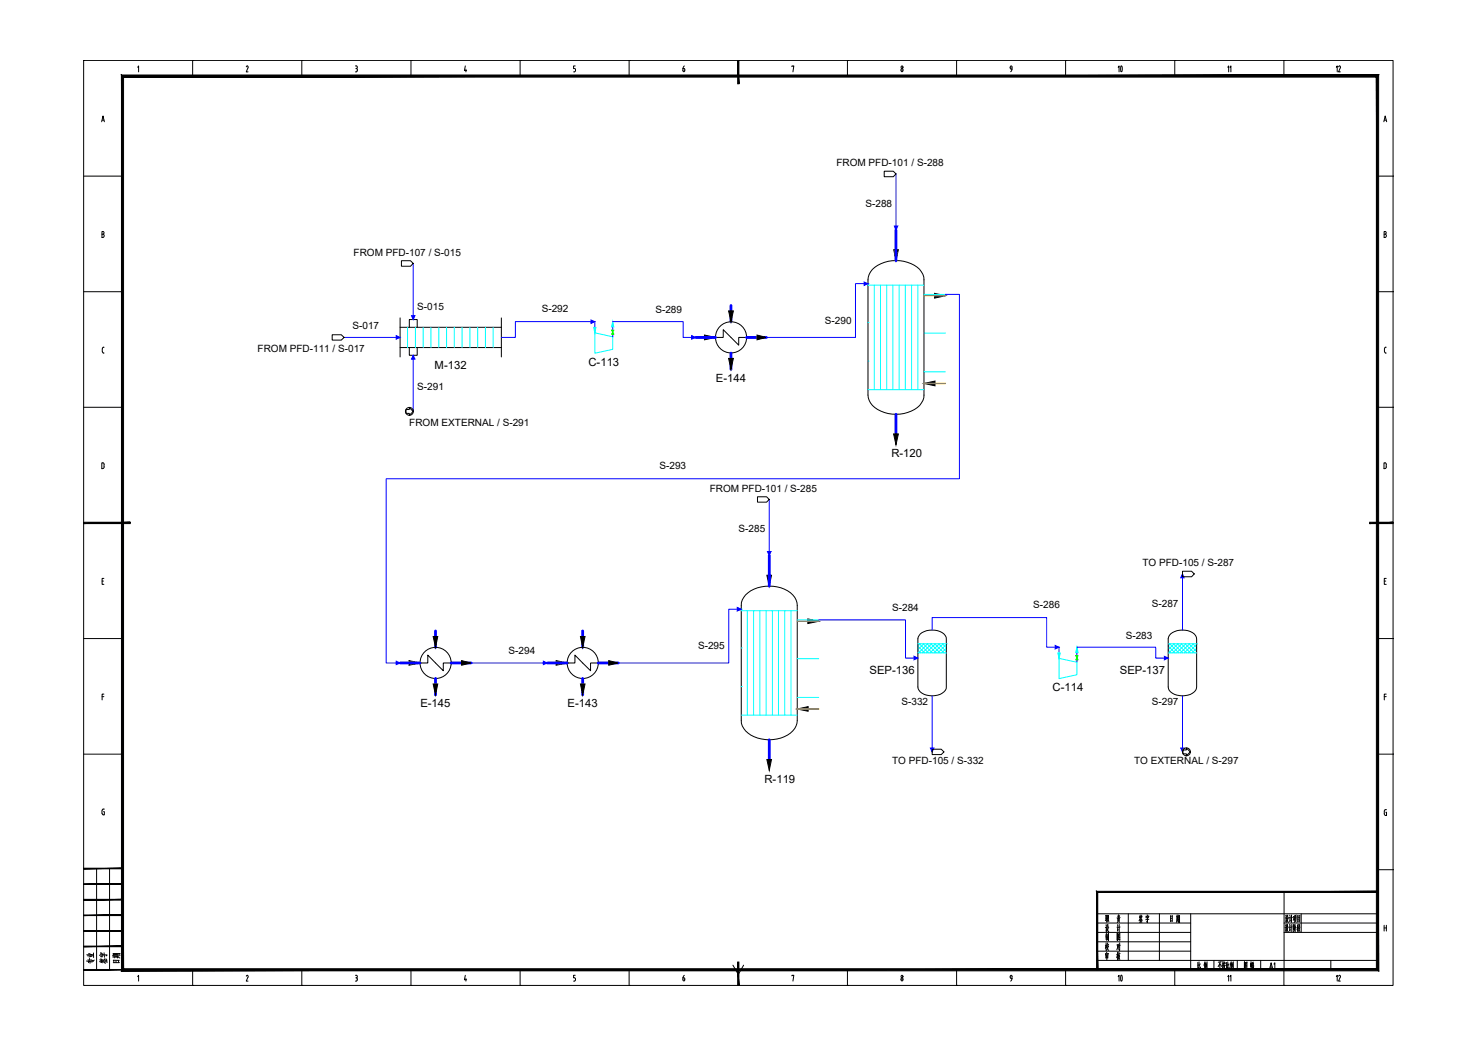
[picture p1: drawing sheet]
<svg xmlns="http://www.w3.org/2000/svg" width="420mm" height="297mm" viewBox="0 0 420 297" stroke-linecap="round" stroke-linejoin="round" font-family="sans-serif">
<g fill="none" stroke="#000" stroke-width=".28">
<path d="M23.8 17.2h372.2v262.9h-372.2zM39.1 19.1l.3-.4v1.7M54.8 17.2h.1M54.8 17.2v4.4M70 19l.4-.2 .1 .5M70.5 19.3l-.5 1.1h.5M85.8 17.2h.1M85.8 17.2v4.4M101 18.7h.3M101.2 19.5h.1M101.3 18.7l.3 .4-.3 .4 .2 .1v.6l-.2 .2M116.8 17.2h.1"/>
<path d="M116.8 17.2v4.4M132.3 18.7l-.3 1.4h.7M132.4 19.7v.7M147.9 17.2h.1M147.9 17.2v4.4M163.5 18.7h-.4v.8a.47 .47 0 0 1 .5 .3 .47 .47 0 0 1-.3 .6M178.8 17.2h.1M178.8 17.2v4.4M194.1 19.5h.3M194.4 19.5a.48 .48 0 0 1 .2 .5 .48 .48 0 0 1-.3 .3l-.2-.8M194.5 18.7l-.3 .8M209.9 17.2h.1"/>
<path d="M225.1 19v-.3h.6l-.3 1.7M240.9 17.2h.1M240.9 17.2v4.4M256.7 19.8v.3M256.7 19.8l-.1-.3a.42 .42 0 0 0-.5 .4 .42 .42 0 0 0 .5 .4l.1-.3M271.9 17.2h.1M271.9 17.2v4.4M287.4 19.7h.3M287.7 19.1l-.1 .8-.3 .5M287.7 19.1l-.1-.3a.43 .43 0 0 0-.4 .3 .43 .43 0 0 0 .3 .5M302.9 17.2h.1M302.9 17.2v4.4"/>
<path d="M334 17.2h.1M334 17.2v4.4M365 17.2h.1M365 17.2v4.4M28.9 34.6l.4-1.6 .4 1.6M29 34.1h.6M101 20.4h.3M163.1 20.4h.2M393.4 34.6l.4-1.6 .4 1.6M393.5 34.1h.6M23.8 50.1h11M391.6 50.1h4.4"/>
<path d="M396 50.1h.1M29 66.6l.6 .2v.4l-.3 .3M29.3 66.5l.2-.1v-.4l-.5-.2v1.7h.3M393.5 66.6l.6 .2v.4l-.3 .3M393.8 66.5l.2-.1v-.4l-.5-.2v1.7h.3M23.8 82.9h11M29.1 99.1v.8M29.1 99.9l.1 .4 .4 .1M29.6 98.7l-.4 .1-.1 .3M391.6 82.9h4.4M394.1 98.7l-.4 .1-.1 .3v1l.5 .3M396 82.9h.1"/>
<path d="M23.8 115.8h11M391.6 115.8h4.4M396 115.8h.1M29.2 131.6h-.3v1.6h.3M29.3 131.6l.3 .4M29.6 132.1v.6M29.6 132.7l-.3 .5M393.4 131.6l.7 .2v.9l-.2 .4-.5 .1zM396 148.6h.1M29 165.2h.4M29.5 164.4h-.5v1.7h.5M393.5 165.2h.4"/>
<path d="M394.1 164.4h-.6v1.7h.6M23.8 181.5h11M29 198h.5M29.5 197.3h-.5v1.7M391.6 181.5h4.4M393.5 198h.6M394.1 197.3h-.6v1.7M396 181.5h.1M23.8 214.4h11M391.6 214.4h4.4M396 214.4h.1M29 230.4v.8"/>
<path d="M29.4 230.7h.3v.9l-.5-.1-.2-.4M29.7 230h-.5l-.2 .4M393.8 230.2h.4M393.8 230.2l-.3 .4 .1 .9 .2 .3M393.9 230.9h.3v.9h-.4M27.5 246.9v28.8M31.1 246.9v28.8M311.9 259.7h79.7M320.7 259.7v13.3M329.6 259.7v13.3M338.5 259.7v16M365 253.5v26.6"/>
<path d="M369.9 259.7v5.3M391.6 247.2h4.4M396 247.2h.1M39.1 277.6l.3-.4v1.7M54.8 275.7v4.4M70 277.5l.3-.3 .2 .2-.5 1.5h.5M85.8 275.7v4.4M101 277.2h.3M101 278.9h.3M101.2 277.9h.1M101.3 277.2l.3 .4-.3 .3 .2 .2v.4M101.6 278.5l-.3 .3"/>
<path d="M116.8 275.7v4.4M132.3 277.2l-.3 1.3h.7M132.4 278.2v.7M147.9 275.7v4.4M163.1 278.9h.2M163.5 277.2h-.4v.7l.4 .1 .1 .5M163.6 278.5l-.3 .3M178.8 275.7v4.4M194.1 278.5l.3 .3 .3-.3M194.1 277.9v.6M194.1 277.9h.3M194.4 277.9l.3 .3-.1 .3"/>
<path d="M194.5 277.2l-.3 .8M208.4 274.3l1.5 2.7 1.5-2.7M225.1 277.4v-.2h.6l-.3 1.7M240.9 275.7v4.4M256.1 278.5l.3 .3 .3-.3M256.7 278.3v.2M256.7 278.3l-.3-.4-.3 .6M271.9 275.7v4.4M287.2 277.8l.3 .3M287.4 278.2h.3M287.7 277.6l-.1 .8-.3 .5M287.7 277.6l-.2-.4-.3 .6"/>
<path d="M302.9 275.7v4.4M311.9 273h79.7M311.9 262.4h26.6M311.9 265h26.6M311.9 267.7h26.6M311.9 270.4h26.6M324 261.6l.1 .3M324.1 260.1l-.2 .8M324.1 260.5l.1 .3M324.2 261.6l.1 .3M324.3 260.8l.5 .8M324.3 260.7l-.5 1"/>
<path d="M324.3 260.4l-.3 .1M324.4 261.3l-.4 .1M324.5 260.1l-.2 .6M324.5 261.5l-.1 .6M324.5 260.5l.1 .4M324.6 262.1l-.6 .1M324.7 260.4l-.3 .1M325.8 260.5l.8-.1-.1 .4M325.8 260.4v.5M325.9 260.9l.5-.2-.2 .4M326.1 260l.1 .4M326.2 261.1v1.1l-.2-.3"/>
<path d="M326.6 261.3l-.9 .1M332.8 260.3v1.7M333.1 261l-.3 .1M333.2 260.4l-.4 .1M333.2 261.7l-.4 .1M333.3 260.3l-.1 1.6M334 275.7v4.4M334.6 260.1v1.3M334.6 261.6l-.2 .6M334.8 261.6v.3M334.8 260.8h-.2M334.8 261.1h-.2"/>
<path d="M334.9 260l-.1 1.4M335 260.4l-.5 .1M335 261.4l-.6 .1M335.1 261.3l-.1 .9M335.1 260.3v1.1M335.3 260.8h-.2M335.3 261.2l-.2 .1M335.3 260.2v2l-.1-.2M335.3 260.3h-.2M340.5 273.5v1.7M340.8 274.3l-.3 .1M340.8 275l-.4 .4"/>
<path d="M340.9 273.4v1.8l.2 .2h.2v-.5M341.2 274l-.3 .6M342.5 273.8v1.7M342.5 273.4l-.2 1M342.6 274.4l.1 .3M342.7 273.8l-.2 .9M342.8 274.1l-.2 1.2M342.8 274.1l-.2 .1M342.9 273.7l-.3 .1M343 273.9v1M343.1 273.4v2.1l-.1-.3M345.1 273v2.7"/>
<path d="M346.8 273.9v1.5M346.9 273.4l-.6 1.4M346.9 274.1l.3 .6M347.2 273.4l-.9 .1M347.6 273.3v2.1l-.1-.2M347.7 274.3l-.3 .3M347.7 273.9l-.3 .1M347.8 273.7v.4M348 273.3l.1 .4M348 273.9l-.1 .9 .4 .6M348.1 274.5l-.4 1M348.3 273.8h-.5"/>
<path d="M348.3 273.7l-.1 .3M348.3 274.4l-.6 .1M348.7 273.5v1.7M348.9 274.2l-.2 .2M349 274.9l-.4 .5M349 273.4v1.8l.2 .2h.2v-.5M349.4 274l-.4 .6M349.9 273.8v1.7M350 273.4l-.3 1M350 274.4l.2 .3M350.2 273.7l-.2 .9M350.3 274.1l-.3 1.2"/>
<path d="M350.3 274.1l-.2 .1M350.3 273.7l-.3 .1M350.4 273.9v1M350.6 273.4v2l-.2-.2M351.7 273v2.7M353.8 275.4v-2v2M353.8 275.3h.6M354 274.1l.4 .5M354 274.9l.2 .3M354.1 274.6l.1 .2M354.1 273.7l-.2 .6M354.2 273.9l-.2 .1"/>
<path d="M354.3 273.8l-.5 1M354.5 273.4l-.1 2M354.5 273.5l-.7 .1M355.5 273.8v1M355.6 273.3v2.2M355.8 273.9v.9l-.1-.2M355.8 274h-.3M355.9 274.4v1.1M356 273.8v.6M356 273.9l.3-.1v.4M356.1 274.5v.9M356.3 274.9l-.3 .1"/>
<path d="M356.3 275.3l-.4 .1M356.3 274.2l-.3 .1M356.3 274.5l-.4 .1M356.3 273.5l-.4 .1M356.4 274.4l-.1 1M365 262.4h26.6M365 265h26.6M365.4 262.9l.2 .3M365.5 260.2l.1 .3M365.5 263.6h-.2M365.5 263.5v1M365.6 260.9h-.2"/>
<path d="M365.6 260.8v1M365.7 264.2l-.3 .5M365.7 264l.6 .8M365.7 261.5l-.2 .5M365.8 261.3l.5 .9M365.8 262.8l-.2 1M365.8 260.5l-.1 .6M365.8 260.1v.5M366 262.8v.6l.2 .2M366 262.9h-.2M366 260.1l.1 .8h.2M366 260.2l-.2 .1"/>
<path d="M366 263.8h-.3M366.1 263.7l-.5 1.2M366.1 261.1h-.3M366.2 261l-.6 1.2M366.4 263.6l.2-.1v1.1M366.6 262.8l.1 .4M366.6 260.1l.2 .4M366.7 260.8l-.2 .1M366.7 260.8v1.1M366.8 264.2l-.2 .5M366.8 261.5l-.2 .4M367.1 262.7v2.2"/>
<path d="M367.1 260.1v2.1M367.4 263.5l-.6 .1M367.4 260.8l-.6 .1M367.6 262.8v2M367.8 260.5v.9M367.8 262.8l-.1 1.4v-.2M367.8 262.9l-.2 .1M367.9 260.5l-.2 .1M368 263.6l-.3 1.3M368 260.6v1M368 261.3l-.4 .3M368.1 262.9l.4 .8"/>
<path d="M368.2 262.7l-.4 1M368.2 263.5v1.4M368.2 260.8l-.3 1.4M368.2 260.2v.5M368.2 261.7l.3 .4M368.5 260.6l-.5 .1M368.5 260.5l-.1 1.1M368.5 260.1l-.5 .2M368.8 262.9v1.8M368.9 260.2v1.9M369 263.6l-.2 .1M369 263.3l-.2 .1"/>
<path d="M369 264l-.3 .2M369 262.8l-.2 .3M369.2 264l.4 .7M369.2 263.8l.3-.1-.5 1.1M369.3 262.8l-.2 .9M369.4 262.8l.2 .8M369.4 261.2l-.5 .1M369.4 260.8l-.5 .1M369.4 262.9l-.1 .1M369.5 261.7l-.6 .2M369.5 260.3l-.6 .1M369.5 260.3v1.8"/>
<path d="M378.3 273v2.7M393.5 263v1.7M393.5 263.8h.6M394.1 263v1.7M54.8 280.1h.1M85.8 280.1h.1M116.8 280.1h.1M147.9 280.1h.1M178.8 280.1h.1M209.9 280.1h.1M240.9 280.1h.1M271.9 280.1h.1"/>
<path d="M302.9 280.1h.1M334 280.1h.1M365 280.1h.1"/>
<circle cx="256.4" cy="19.1" r=".32"/>
<circle cx="256.4" cy="277.6" r=".32"/>
</g>
<g fill="#000" stroke="#000" stroke-width=".28">
<path d="M209.7 17.2l.3 6.6v-6.6zM209.7 17.2l.3 6.6h-.3z"/>
<path d="M34.5 21.3l.6 254.1v-253.5zM34.5 21.3l.6 254.1-.6 .6zM35.1 275.4l-.6 .6 356.8-.6zM34.5 276l356.8-.6 .6 .6zM391.3 21.9v253.5l.6 .6zM391.3 21.9l.6-.6v254.7zM35.1 21.9h356.2l.6-.6zM34.5 21.3h357.4l-356.8 .6z"/>
<path d="M23.8 148.4v.4l13.2-.4zM23.8 148.8l13.2-.4v.4z"/>
<path d="M389.4 148.8h6.6v-.4zM389.4 148.4h6.6l-6.6 .4z"/>
<path d="M23.8 255.8h11v-.2zM23.8 255.6h11l-11 .2z"/>
<path d="M23.8 251.4h11v-.2zM23.8 251.2h11l-11 .2z"/>
<path d="M23.8 247h11v-.2zM23.8 246.8h11l-11 .2z"/>
<path d="M312.1 253.7h79.5v-.3zM311.7 253.4h79.9l-79.5 .3zM311.7 253.4l.4 22.3v-22zM311.7 253.4l.4 22.3h-.4z"/>
<path d="M23.8 275.7h11v-.1zM23.8 275.6h11l-11 .1z"/>
<path d="M23.8 269.1h11v-.2zM23.8 268.9h11l-11 .2z"/>
<path d="M23.8 264.7h11v-.2zM23.8 264.5h11l-11 .2z"/>
<path d="M23.8 260.3h11v-.2zM23.8 260.1h11l-11 .2z"/>
<path d="M209.7 273.5v6.6h.3zM209.7 273.5h.3v6.6z"/>
</g>
<g fill="none" stroke="#00f" stroke-width=".8">
<path d="M254.7 65.4v8.7M197.7 95.9h5.7M207.8 86.9v4.6M212.2 95.9h5.7M207.8 100.4v4.6M254.7 117.8v5.5M218.7 157.9v8.7M123.8 179.4v4.6M165.6 179.4v4.6M113.7 188.5h5.7M123.8 192.9v4.6M128.2 188.5h5.7"/>
<path d="M155.6 188.5h5.6M165.6 192.9v4.6M170.1 188.5h5.6M218.7 210.3v5.6"/>
</g>
<g fill="#000" stroke="#000" stroke-width=".28">
<path d="M254.1 71h1.3l-.7 3.1zM200.3 95.2l3.1 .7-3.1 .7zM207.1 88.4h1.4l-.7 3.1zM215.2 95.2l2.7 .7-2.7 .7zM265.7 83.4l3.1 .7-3.1 .6zM207.1 101.9h1.4l-.7 3.1zM262.7 109l3.1-.7v1.4zM254 123.3h1.4l-.7 3.1zM218 163.5h1.3l-.6 3.1zM229.6 175.9l3.1 .7-3.1 .6zM116.3 187.8l3.1 .7-3.1 .6zM123.1 180.9h1.3l-.6 3.1z"/>
<path d="M123.1 194.4h1.3l-.6 3.1zM131.2 187.8l2.7 .7-2.7 .6zM158.1 187.8l3.1 .7-3.1 .6zM165 180.9h1.3l-.7 3.1zM165 194.4h1.3l-.7 3.1zM173 187.8l2.7 .7-2.7 .6zM218 215.9h1.3l-.6 3.1zM226.6 201.5l3.1-.6v1.3z"/>
</g>
<g fill="none" stroke="#000" stroke-width=".28">
<path d="M248 76.6a10.3 10.3 0 0 1 13.4 0 4.3 4.3 0 0 1 1.3 2.9v32.8a5.6 5.6 0 0 1-4.7 4.9 9.7 9.7 0 0 1-10.5-2.7l-.7-1.4-.1-.8v-32.8a4.6 4.6 0 0 1 1.3-2.9zM113.7 98.8h28.8M113.7 90.4v11.1M113.7 93h28.8M116.4 93v-2.2h2.2v2.2M116.4 98.8v2.2h2.2v-2.2M142.5 90.4v11.1M203.4 95.9h2.2v-2.2l4.4 4.4v-2.2h2.2M211.9 169.1a10.3 10.3 0 0 1 13.5 0 4.4 4.4 0 0 1 1.2 3v32.7a5.8 5.8 0 0 1-4.6 5 10.4 10.4 0 0 1-10.1-2 4.1 4.1 0 0 1-1.2-3v-32.7a4.1 4.1 0 0 1 1.2-3zM119.4 188.5h2.2v-2.3l4.4 4.5v-2.2h2.2M161.2 188.5h2.2v-2.3l4.5 4.5v-2.2h2.2M261.6 180.2a5.5 5.5 0 0 1 7.1 .5l.3 .9v13.7a3.6 3.6 0 0 1-4 2.5 3.6 3.6 0 0 1-4.1-2.5v-13.7z"/>
<path d="M332.8 180.2a5.5 5.5 0 0 1 7.1 .5l.3 .9v13.7a3.6 3.6 0 0 1-4 2.5 3.6 3.6 0 0 1-4.1-2.5v-13.7z"/>
<circle cx="207.8" cy="95.9" r="4.4"/>
<circle cx="123.8" cy="188.4" r="4.4"/>
<circle cx="165.7" cy="188.4" r="4.4"/>
</g>
<!-- layer: EQUIPMENT -->
<g fill="none" stroke="#0ff" stroke-width=".28">
<path d="M169.1 94.6l5.1 1.1v3.6l-5.1 1.1zM169.1 93.1v1.5M246.7 80.6h.1M246.7 91.6h.1M262.7 83.7h6.1M262.7 94.7h6.1M246.7 102.6h.1M262.7 105.7h6.1M210.7 173.2h.1M226.6 176.2h6.1M210.7 184.2h.1M210.7 195.1h.1"/>
<path d="M226.6 187.2h6.1M226.6 198.2h6.1M301.1 187.1l5 1.1v3.6l-5 1.1zM301.1 185.6v1.5"/>
</g>
<path d="M169.1 91.4v1.7M174.2 91.4v2.4M174.2 95v.7M301.1 184v1.6M306.1 184v2.3M306.1 187.6v.6" fill="none" stroke="#00f" stroke-width=".28"/>
<path d="M173.8 93.8h.7l-.7 1.2h.7zM305.8 186.3h.7l-.7 1.3h.7z" fill="none" stroke="#0f0" stroke-width=".28"/>
<g fill="#0ff" stroke="#0ff" stroke-width=".28">
<path d="M168.8 93.1h.6l-.3 1.5z"/>
<path d="M174.2 91.4l.3 1.5h-.7z"/>
<path d="M300.7 185.6h.7l-.3 1.5z"/>
<path d="M306.1 184l.4 1.5h-.7z"/>
</g>
<g fill="none" stroke="#0ff" stroke-width=".28">
<path d="M115.9 93v5.8M118.1 93v5.8M120.3 93v5.8M122.5 93v5.8M124.7 93v5.8M126.9 93v5.8M129.1 93v5.8M131.3 93v5.8M133.6 93v5.8M135.8 93v5.8M138 93v5.8M140.2 93v5.8"/>
<path d="M246.7 81.1h16M248.5 81.1v29.7M250.3 81.1v29.7M252.1 81.1v29.7M253.8 81.1v29.7M255.6 81.1v29.7M257.4 81.1v29.7M259.2 81.1v29.7M260.9 81.1v29.7M246.7 110.8h16M210.7 173.6h15.9M212.5 173.6v29.7"/>
<path d="M214.2 173.6v29.7M216 173.6v29.7M217.8 173.6v29.7M219.6 173.6v29.7M221.3 173.6v29.7M223.1 173.6v29.7M224.9 173.6v29.7M260.9 184.8l.9 .8M260.9 183.7l1.9 1.9M260.9 183h8.1M260.9 185.6h8.1M261.4 183l2.5 2.6"/>
<path d="M261.6 183l-.7 .6M262.5 183l2.5 2.6M262.6 183l-1.7 1.7M263.6 183l2.5 2.6M263.7 183l-2.6 2.6M264.6 183l2.6 2.6M264.8 183l-2.6 2.6M265.7 183l2.6 2.6M265.9 183l-2.6 2.6M266.8 183l2.2 2.2M267 183l-2.6 2.6M267.9 183l1.1 1.1"/>
<path d="M268.1 183l-2.6 2.6M269 183h.1M269 183.2l-2.4 2.4M269 184.3l-1.3 1.3M269 185.4l-.2 .2M332.1 183h8.1M332.1 185.6h8.1M332.1 184.8l.8 .8M332.1 183.7l1.9 1.9M332.5 183l2.6 2.6M332.7 183l-.6 .6M333.6 183l2.6 2.6"/>
<path d="M333.8 183l-1.7 1.7M334.7 183l2.6 2.6M334.9 183l-2.6 2.6M335.8 183l2.6 2.6M336 183l-2.6 2.6M336.9 183l2.6 2.6M337.1 183l-2.6 2.6M338 183l2.2 2.2M338.2 183l-2.6 2.6M339.1 183l1.1 1.1M339.3 183l-2.6 2.6M340.2 183h.1"/>
<path d="M340.2 183.2l-2.4 2.4M340.2 184.3l-1.3 1.3M340.2 185.4l-.2 .2M210.7 203.3h15.9"/>
</g>
<path d="M262.7 84.1h6.1M262.7 109h6.1h-3M226.6 176.6h6.1M226.6 201.5h6.1h-3" fill="none" stroke="#ffbf00" stroke-width=".38"/>
<!-- layer: STREAM -->
<g fill="none" stroke="#00f" stroke-width=".28">
<path d="M254.7 49.4v16M117.5 74.9v15.9M97.8 95.9h15.9M169.1 91.4h-22.6v4.5h-4M174.2 91.4h20v4.5h3.5M246.7 80.6h-3.5v15.3h-25.3M268.8 83.7h3.9v52.4h-162.9v52.4h3.9M117.5 101v16M218.7 142v15.9M210.7 173.2h-3.5v15.3h-31.5M232.7 176.2h24.7v10.9h3.5M265 179.1v-3.6h32.5v8.5h3.6"/>
<path d="M336.2 163.1v16M133.9 188.5h21.7M265 197.8v15.9M306.1 184h22.4v3.1h3.6M336.2 197.8v15.9"/>
</g>
<!-- layer: STREAM_ARROW -->
<g fill="#00f" stroke="#00f" stroke-width=".28">
<path d="M117 89.7h1l-.5 1.1z"/>
<path d="M112.6 95.4l1.1 .5-1.1 .5z"/>
<path d="M331 186.5l1.1 .6-1.1 .5z"/>
<path d="M259.8 186.5l1.1 .6-1.1 .5z"/>
<path d="M218.2 156.8h1l-.5 1.1z"/>
<path d="M300 183.5l1.1 .5-1.1 .5z"/>
<path d="M336.2 163.1l.4 1.1h-1z"/>
<path d="M254.2 64.2h1l-.5 1.2z"/>
<path d="M196.6 95.4l1.1 .5-1.1 .5z"/>
<path d="M245.6 80.2l1.1 .4-1.1 .5z"/>
<path d="M117.5 101l.5 1.1h-1z"/>
<path d="M168 91l1.1 .4-1.1 .5z"/>
<path d="M112.6 187.9l1.1 .6-1.1 .4z"/>
<path d="M154.5 187.9l1.1 .6-1.1 .4z"/>
<path d="M209.6 172.7l1.1 .5-1.1 .5z"/>
<path d="M335.6 212.6h1l-.4 1.1z"/>
<path d="M264.5 212.6h1l-.5 1.1z"/>
</g>
<!-- layer: CONNECTOR -->
<g fill="none" stroke="#000" stroke-width=".28">
<path d="M251.4 48.7h2.5l.8 .7-.8 .8h-2.5zM114.1 74.1h2.6l.8 .8-.8 .8h-2.6zM94.4 95.2h2.6l.8 .7-.8 .8h-2.6zM115.4 116.4h1v-.5l1.1 1.1-1.1 1.1v-.6h-1zM215.3 141.2h2.6l.8 .8-.8 .7h-2.6zM336.2 162.4h2.5l.8 .7-.8 .8h-2.5zM265 213h2.6l.7 .7-.7 .8h-2.6zM336.3 213.2h1v-.6l1.1 1.1-1.1 1.1v-.5h-1z"/>
<circle cx="116.4" cy="116.9" r="1.12"/>
<circle cx="337.3" cy="213.7" r="1.12"/>
</g>
<text font-size="6.6" x="315.7" y="280.8">10</text>
<text font-size="6.2" x="315.7" y="22.2">10</text>
<g font-size="5.3">
<text x="312.9" y="266">设 计</text>
<text x="27.5" y="275.2" transform="rotate(-90 27.5 275.2)">专业</text>
<text x="31.4" y="275.2" transform="rotate(-90 31.4 275.2)">签字</text>
<text x="34.9" y="274.8" transform="rotate(-90 34.9 274.8)">日期</text>
<text x="312.9" y="271.3">校 对</text>
</g>
<g font-size="4.4">
<text x="378.5" y="21.5">12</text>
<text x="363.4" y="276.6" transform="rotate(-90 363.4 276.6)">A1</text>
<text x="382.1" y="280.1" transform="rotate(-90 382.1 280.1)">12</text>
</g>
<g font-size="3.5">
<text x="350.7" y="21.5" transform="rotate(-90 350.7 21.5)">11</text>
<text x="350.7" y="280.1" transform="rotate(-90 350.7 280.1)">11</text>
</g>
<g font-size="3.2">
<text x="123.6" y="105">M-132</text>
<text x="167.3" y="103.9">C-113</text>
<text x="203.5" y="108.5">E-144</text>
<text x="253.4" y="130">R-120</text>
<text x="247.2" y="191.6">SEP-136</text>
<text x="318.3" y="191.6">SEP-137</text>
<text x="299.2" y="196.5">C-114</text>
<text x="119.5" y="201.1">E-145</text>
<text x="161.4" y="201.1">E-143</text>
<text x="217.3" y="222.5">R-119</text>
</g>
<g font-size="2.8">
<text x="237.8" y="47.2">FROM PFD-101 / S-288</text>
<text x="246" y="58.7">S-288</text>
<text x="100.5" y="72.7">FROM PFD-107 / S-015</text>
<text x="118.6" y="88.2">S-015</text>
<text x="154" y="88.8">S-292</text>
<text x="186.3" y="89">S-289</text>
<text x="100.2" y="93.5">S-017</text>
<text x="234.5" y="92.1">S-290</text>
<text x="73.2" y="100.1">FROM PFD-111 / S-017</text>
<text x="118.6" y="110.7">S-291</text>
<text x="116.4" y="121.2">FROM EXTERNAL / S-291</text>
<text x="187.5" y="133.4">S-293</text>
<text x="201.7" y="139.8">FROM PFD-101 / S-285</text>
<text x="210" y="151.2">S-285</text>
<text x="324.8" y="160.9">TO PFD-105 / S-287</text>
<text x="253.6" y="173.6">S-284</text>
<text x="293.7" y="172.9">S-286</text>
<text x="327.4" y="172.5">S-287</text>
<text x="144.6" y="186">S-294</text>
<text x="198.4" y="184.6">S-295</text>
<text x="320" y="181.5">S-283</text>
<text x="256.3" y="200.4">S-332</text>
<text x="327.4" y="200.4">S-297</text>
<text x="253.6" y="217.3">TO PFD-105 / S-332</text>
<text x="322.4" y="217.3">TO EXTERNAL / S-297</text>
</g>
</svg>
